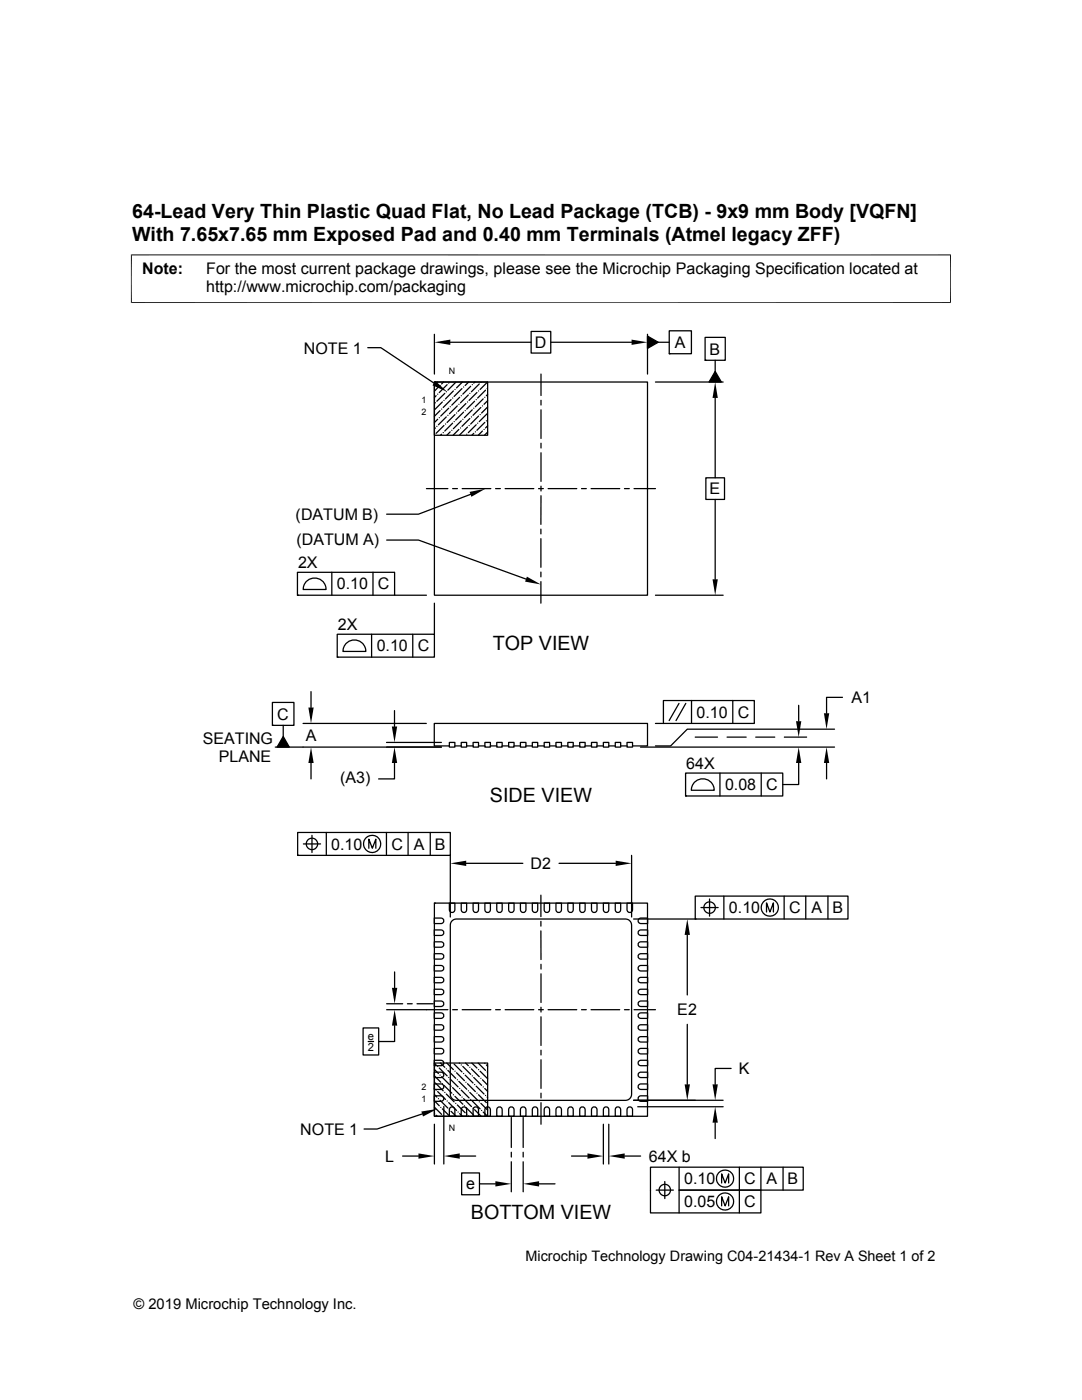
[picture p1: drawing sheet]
<svg xmlns="http://www.w3.org/2000/svg" width="216mm" height="279mm" viewBox="0 0 216 279" stroke-linecap="round" stroke-linejoin="round" font-family="sans-serif">
<g fill="none" stroke="#000" stroke-width=".25">
<path d="M73.4 69.4h2.6l10.6 7.1M86.7 76.2h10.6v10.7h-10.6zM86.7 76.2h42.5v42.6h-42.5zM86.7 76.2h.1M86.7 66.7v8M87 79l-.3 .3M87.2 76.2l-.5 .6M87.3 78.7h.1M87.5 77.2l-.8 .9M87.8 76.9h.1M88.5 76.2l-.4 .4M88.6 79.9h.1"/>
<path d="M88.8 78.5l-1.6 1.6M89 78.2h.1M89.2 76.8l-1.5 1.5M89.5 76.5h.1M89.9 68.3h16.1M90 79.8l-1.6 1.5M90.3 79.4h.1M90.5 78l-1.6 1.6M90.8 77.7h.1M90.9 76.3l-1.5 1.6M91.7 79.3l-1.6 1.6M92 79h.1"/>
<path d="M92.2 77.6l-1.6 1.5M92.3 76.2l-1.2 1.2M92.5 77.2h.1M93.5 78.8l-1.6 1.6M93.5 76.2l-.7 .7M93.7 78.5h.1M93.9 77.1l-1.5 1.6M94.2 76.8h.1M94.8 76.2l-.3 .3M95 79.8h.1M95.2 78.3l-1.6 1.6M95.5 78h.1"/>
<path d="M95.6 76.6l-1.5 1.6M95.9 76.3h.1M96.4 79.6l-1.6 1.6M96.7 79.3h.1M96.9 77.9l-1.6 1.5M97.2 77.6h.1M97.3 76.2l-1.5 1.5M97.3 80l-.7 .7M97.3 78.7l-.3 .3M106 66.1h3.9v4.4h-3.9zM107.9 74.7v4.2M107.9 79.9v.9"/>
<path d="M109.9 68.3h16.1M129.2 67.1l2.1 1.2-2.1 1.2zM129.2 66.7v8M130.8 76.2h13.5M131.3 68.3h2.2M133.5 66h4.5v4.6h-4.5zM133.5 70.6h.1M140.7 67.3h4v4.6h-4zM140.7 71.9h.1M142.7 79.4v16M142.7 74.1l1.2 2.1h-2.4zM142.7 71.9v2.2"/>
<path d="M85.1 97.5h4.3M86.7 86.8h.1M86.9 85.4l-.2 .2M86.9 80.4h.1M87.2 85.1h.1M87.3 83.7l-.6 .6M87.7 83.4h.1M87.8 82l-1.1 1.1M88.1 86.7l-.2 .2M88.1 81.6h.1M88.3 80.2l-1.6 1.6M88.4 86.3h.1"/>
<path d="M88.6 84.9l-1.6 1.6M88.9 84.6h.1M89 83.2l-1.5 1.6M89.4 82.9h.1M89.5 81.5l-1.6 1.5M89.8 86.2l-.6 .7M89.8 81.2h.1M90.1 85.9h.1M90.3 84.5l-1.5 1.5M90.3 97.5h1M90.6 84.1h.1M90.8 82.7l-1.6 1.6"/>
<path d="M91.1 82.4h.1M91.2 81l-1.5 1.6M91.6 85.7l-1.2 1.2M91.6 80.7h.1M91.9 85.4h.1M92 84l-1.5 1.6M92.2 97.5h5.7M92.4 83.7h.1M92.5 82.3l-1.6 1.5M92.8 82h.1M93 80.5l-1.6 1.6M93.1 86.7h.1"/>
<path d="M93.3 85.2l-1.6 1.6M93.3 80.2h.1M93.6 84.9h.1M93.7 83.5l-1.5 1.6M93.9 98.7l-10.4 3.9h-6.3M94.1 83.2h.1M94.2 81.8l-1.5 1.6M94.5 86.5l-.4 .4M94.5 81.5h.1M94.7 80.1l-1.6 1.5M94.8 86.2h.1M95 84.8l-1.5 1.5"/>
<path d="M95.3 84.5h.1M95.5 83l-1.6 1.6M95.8 82.7h.1M95.9 81.3l-1.5 1.6M96.3 86l-.9 .9M96.3 81h.1M96.6 85.7h.1M96.7 84.3l-1.5 1.6M97 84h.1M97.2 82.6l-1.6 1.5M97.3 86.2l-.6 .7M97.3 85l-.4 .4"/>
<path d="M97.3 81.2l-1.2 1.2M98.9 97.5h.9M100.8 97.5h5.7M107.5 97.5h.9M107.9 81.8v5.7M107.9 88.5v.9M107.9 90.4v5.7M107.9 97v1M107.9 98.9v5.7M109.4 97.5h5.7M116 97.5h1M117.9 97.5h5.8"/>
<path d="M124.6 97.5h1M126.5 97.5h4.3M140.8 95.4h3.8v4.3h-3.8zM142.7 99.7v15.9M59.4 114.2h19.3v4.6h-19.3zM59.4 118.8h.1M61.2 115.9a2.3 2.3 0 0 1 2.5-.3 2.3 2.3 0 0 1 1.4 2h-4.6l.3-1.1zM66.2 114.2v4.6M74.4 114.2v4.6M77.2 107.8h6.3l21.5 7.8M78.7 118.8h6.4M107.9 105.6v1"/>
<path d="M107.9 107.5v5.7M107.9 114.2v.9M107.9 116.1v4.3M130.8 118.8h13.5M62.1 138v3.2M67.3 126.6h19.4v4.5h-19.4zM67.3 131.1h.1M69.2 128.3a2.29 2.29 0 0 1 2.5-.4 2.29 2.29 0 0 1 1.3 2.1h-4.6l.4-1.2zM74.1 126.6v4.5M82.4 126.6v4.5M86.7 120.4v6.2M132.4 139.8h18.1v4.6h-18.1z"/>
<path d="M138 139.8v4.6M146.2 139.8v4.6M168.1 139.2h-3.2v3.1M54.4 140.2h4.3v4.6h-4.3zM54.4 144.8h.1M56.5 144.8v2.2M56.5 147l1.2 2.1h-2.4zM60.5 144.4h24.6M62.1 152.3v3.1M77.1 148.2h11M78.7 152.3v3.1h-3.2M78.7 141.8v3.2"/>
<path d="M88.1 149.1h-33.2M89.7 148.2h1.1v.9h-1.1zM89.7 148.9h-3v-4.5h42.5v4.5h-3M90.8 148.9h1.2zM92 148.2h1.1v.9h-1.1zM93.1 148.9h1.3zM94.4 148.2h1.1v.9h-1.1zM95.5 148.9h1.3zM96.8 148.2h1.1v.9h-1.1zM97.9 148.9h1.2zM99.1 148.2h1.1v.9h-1.1zM100.2 148.9h1.3z"/>
<path d="M101.5 148.2h1.1v.9h-1.1zM102.6 148.9h1.2zM103.8 148.2h1.1v.9h-1.1zM104.9 148.9h1.3zM106.2 148.2h1.1v.9h-1.1zM107.3 148.9h1.3zM108.6 148.2h1.1v.9h-1.1zM109.7 148.9h1.2zM110.9 148.2h1.1v.9h-1.1zM112 148.9h1.3zM113.3 148.2h1.1v.9h-1.1zM114.4 148.9h1.3z"/>
<path d="M115.7 148.2h1.1v.9h-1.1zM116.8 148.9h1.2zM118 148.2h1.1v.9h-1.1zM119.1 148.9h1.3zM120.4 148.2h1.1v.9h-1.1zM121.5 148.9h1.3zM122.8 148.2h1v.9h-1zM123.8 148.9h1.3zM125.1 148.2h1.1v.9h-1.1zM127.8 149.1h38.7M130.8 144.4h1.6M135.5 140.4l-2 3.4"/>
<path d="M136.8 154.3h19.4v4.6h-19.4zM136.8 158.9h.1M136.8 140.4l-1.9 3.4M138.7 156a2.29 2.29 0 0 1 2.5-.4 2.29 2.29 0 0 1 1.3 2.1h-4.6l.4-1.2zM138.7 147.1h4.5M143.7 154.3v4.6M145.1 147.1h3.8M150.8 147.1h3.8M151.9 154.3v4.6M156.5 147.1h4.5M159.4 152.3v4.3h-3.2M159.4 140.8v3.1"/>
<path d="M164.9 152.3v3.1M166.5 145.5h-29.4l-3.3 3.4h-3M59.4 166.1h30.5v4.6h-30.5zM59.4 170.7h.1M60.5 168.4h3.5M62.3 166.7v3.4M65.1 166.1v4.6M73.6 169.3v-1.8l.7 1.8 .7-1.8v1.8M77.1 166.1v4.6M81.4 166.1v4.6M85.9 166.1v4.6M89.9 170.7v12.3"/>
<path d="M93 172.3h11.3M107.9 178.6v4.3M111.5 172.3h11.4M126 170.7v12.3M138.7 178.8h30.5v4.6h-30.5zM141.6 179.4v3.4M144.4 178.8v4.6M156.5 178.8v4.6M160.8 178.8v4.6M165.2 178.8v4.6M78.7 194v3.1M86.7 183.2h1.3l.4 .2 .1 .5-.1 .3-.4 .1h-1.3z"/>
<path d="M86.7 185.6h1.3l.4 .1 .1 .6-.1 .3-.4 .1h-1.3zM86.7 188l1.7 .1 .1 .6-.1 .2-.4 .1h-1.3zM86.7 190.3l1.7 .2 .1 .5-.1 .3-.4 .1h-1.3zM86.7 192.7h1.3l.4 .1 .1 .6-.1 .2-.4 .2h-1.3zM86.7 195.1h1.3l.4 .1 .1 .5-.1 .3-.4 .1h-1.3zM86.7 197.4l1.7 .1 .1 .6-.1 .3-.4 .1h-1.3zM86.7 199.8h1.3l.4 .1 .1 .6-.1 .2-.4 .2h-1.3zM86.7 180.2h42.5v42.6h-42.5zM86.7 180.2h.1M89.7 180.2h1.1v1.4l-.2 .3-.2 .2-.6-.2-.1-.3zM90.2 183.8l.8-.4h33.8a1.23 1.23 0 0 1 1.2 1.2v33.8a1.23 1.23 0 0 1-1.2 1.2h-33.8a1.23 1.23 0 0 1-1.1-1.2v-33.8zM92 180.2h1.1v1.4l-.1 .3-.3 .2-.5-.2-.2-.3z"/>
<path d="M94.4 180.2h1.1v1.4l-.1 .3-.3 .2-.6-.2zM96.8 180.2h1.1v1.4l-.2 .3-.2 .2-.6-.2-.1-.3zM99.1 180.2h1.1v1.4l-.1 .3-.3 .2-.5-.2-.2-.3zM101.5 180.2h1.1v1.4l-.2 .3-.2 .2-.6-.2zM103.8 180.2h1.1v1.4l-.1 .3-.3 .2-.5-.2-.2-.3zM106.2 180.2h1.1v1.4l-.1 .3-.3 .2-.6-.2-.1-.3zM107.9 185.8v5.7M107.9 183.9v.9M107.9 192.4v1M107.9 194.4v5.7M108.6 180.2h1.1v1.4l-.2 .3-.2 .2-.6-.2zM110.9 180.2h1.1v1.4l-.1 .3-.3 .2-.5-.2-.2-.3z"/>
<path d="M113.3 180.2h1.1v1.4l-.1 .3-.3 .2-.6-.2-.1-.3zM115.7 180.2h1.1v1.4l-.2 .3-.2 .2-.6-.2zM118 180.2h1.1v1.4l-.1 .3-.3 .2-.5-.2-.2-.3zM120.4 180.2h1.1v1.4l-.1 .3-.3 .2-.6-.2-.1-.3zM122.8 180.2h1v1.4l-.1 .3-.2 .2-.6-.2zM125.1 180.2h1.1v1.4l-.1 .3-.3 .2-.6-.2-.1-.3zM126.4 183.4h12.3M127.5 190.5l1.7-.2v1.1h-1.3l-.4-.1-.2-.6zM127.5 199.9l.4-.1h1.3v1.1h-1.3l-.4-.2-.2-.5zM127.5 192.8l.4-.1h1.3v1.1h-1.3l-.4-.2-.2-.5zM127.5 185.7l.4-.1h1.3v1.1h-1.3l-.4-.1-.2-.6zM127.5 183.4l.4-.2h1.3v1.1h-1.3l-.4-.1-.2-.6z"/>
<path d="M127.5 197.5l1.7-.1v1.1l-1.7-.1-.2-.6zM127.5 188.1l1.7-.1v1l-1.7-.1-.2-.2zM127.5 195.2l.4-.1h1.3v1l-1.7-.1-.2-.3zM137.1 186.6v12M138.7 183.4h.1M139.9 181.1h3.4M153 182v-1.8l.6 1.8 .7-1.8v1.8M72.5 205.1h3.1v5.4h-3.1zM73.5 207.9h1M77.2 200.3h3.1M77.2 201.5h12.2M78.7 204.7v3.2h-3.1"/>
<path d="M81.3 200.3h1M83.2 200.3h3.2M86.7 202.1h1.3l.4 .2 .1 .5-.1 .3-.4 .1h-1.3zM86.7 204.5l1.7 .1 .1 .6-.1 .3-.4 .1h-1.3zM86.7 206.9l1.7 .1 .1 .6-.1 .2-.4 .2h-1.3zM86.7 209.2h1.3l.4 .2 .1 .5-.1 .3-.4 .1h-1.3zM86.7 211.6h1.3l.4 .1 .1 .6-.1 .3-.4 .1h-1.3zM86.7 214l1.7 .1 .1 .6-.1 .2-.4 .2h-1.3zM86.7 216.3h1.3l.4 .2 .1 .5-.1 .3-.4 .1h-1.3zM86.7 218.7h1.3l.4 .1 .1 .6-.1 .3-.4 .1h-1.3zM86.7 219.7l1 1M86.7 218.4l.5 .5"/>
<path d="M86.7 217.2h.1M86.7 214.7l1.2 1.3M86.7 213.4l.8 .8M86.7 212.2l.3 .3M86.7 212.2h10.6v10.6h-10.6zM86.9 216.1l1.5 1.6M87 217.6h.1M87.3 217.8l1.6 1.6M87.3 212.8h.1M87.5 219.3h.1M87.7 213.1l1.5 1.6M87.8 219.6l1.6 1.5"/>
<path d="M87.8 214.6h.1M87.9 212.2l.9 .8M88.1 214.9l1.6 1.5M88.3 216.3h.1M88.6 216.6l1.5 1.6M88.8 218h.1M89 218.3l1.6 1.6M89 213.3h.1M89.2 212.2l1.3 1.3M89.2 219.7h.1M89.4 213.6l1.5 1.6M89.5 215h.1"/>
<path d="M89.8 215.3l1.6 1.6M90 216.8h.1M90.3 217.1l1.6 1.5M90.3 201.5h1M90.5 218.5h.1M90.6 212.4l1.6 1.5M90.8 218.8l1.6 1.6M90.8 213.8h.1M91.1 214.1l1.6 1.6M91.2 215.5h.1M91.6 215.8l1.5 1.6M91.7 212.2h.1"/>
<path d="M91.7 217.2h.1M92 217.6l1.6 1.5M92 212.5h.1M92.2 218.9h.1M92.2 201.5h5.7M92.4 212.8l1.5 1.6M92.5 219.3l1.6 1.5M92.5 214.2h.1M92.8 214.6l1.6 1.5M92.9 212.2l.6 .5M93 216h.1M93.3 216.3l1.5 1.5"/>
<path d="M93.5 217.7h.1M93.7 218l1.6 1.6M93.7 213h.1M93.9 219.4h.1M94.1 213.3l1.5 1.6M94.1 212.2l1.1 .9M94.2 219.7l1.6 1.6M94.2 214.7h.1M94.5 215l1.6 1.6M94.7 216.4h.1M95 216.8l1.6 1.5M95.2 218.2h.1"/>
<path d="M95.4 212.2l1.5 1.4M95.5 218.5l1.5 1.5M95.5 213.5h.1M95.6 219.9h.1M95.8 213.8l1.5 1.5M95.9 215.2h.1M96.3 215.5l1 1.1M96.4 216.9h.1M96.7 217.2l.6 .6M96.7 212.2h.1M96.9 218.6h.1M97 212.5l.3 .3"/>
<path d="M97.2 218.9l.1 .2M97.2 213.9h.1M98.9 201.5h.9M100.8 201.5h5.7M107.5 201.5h.9M107.9 201v1M107.9 202.9v5.7M107.9 209.6v.9M107.9 211.5v5.7M107.9 218.2v.9M109.4 201.5h5.7M116 201.5h1"/>
<path d="M117.9 201.5h5.8M124.6 201.5h1M126.4 219.6h17.9M126.5 201.5h4.3M127.5 207l1.7-.1v1.1h-1.3l-.4-.2-.2-.5zM127.5 218.8l.4-.1h1.3v1.1h-1.3l-.4-.1-.2-.6zM127.5 216.5l.4-.2h1.3v1.1h-1.3l-.4-.1-.2-.6zM127.5 209.4l.4-.2h1.3v1.1h-1.3l-.4-.1-.2-.6zM127.5 202.3l.4-.2h1.3v1.1h-1.3l-.4-.1-.2-.6zM127.5 214.1l1.7-.1v1.1l-1.7-.2-.2-.5zM127.5 204.6l1.7-.1v1.1l-1.7-.1-.2-.3zM127.5 211.7l.4-.1h1.3v1.1l-1.7-.1-.2-.3z"/>
<path d="M137.1 204.4v12M145.9 213.2h-3.2v3.2M80.3 230.7h3.2M84.2 222.3l-9 3h-2.6M86.7 221l1.4 1.4M86.7 224.4v7.9M86.7 222.2h.1M87 222.6l.2 .2M87.9 221h.1M88.3 221.3l1.4 1.5M88.4 222.7h.1M88.6 220.8v11.5"/>
<path d="M89.5 220l1.6 1.6M89.7 221.5h.1M89.8 221.1l.6-.2 .2 .2 .2 .3v1.4h-1.1v-1.4zM90 221.8l1 1M90.9 220.2h.1M91.2 220.5l1.6 1.6M91.4 221.9h.1M91.7 222.2l.6 .6M91.7 230.7h3.2M92.1 234.1h3.6v4.3h-3.6zM92.2 221.1l.5-.2 .3 .2 .1 1.7h-1.1v-1.4zM92.7 220.7h.1"/>
<path d="M93 221l1.5 1.6M93.1 222.4h.1M93.5 222.7v.1M94.4 221.1h.1M94.5 221.1l.3-.2 .6 .2 .1 .3v1.4h-1.1zM94.7 221.5l1.3 1.3M95.7 236.3h3.1M95.9 220.2l1.4 1.4M96.1 221.6h.1M96.4 221.9l.9 .9M96.9 221.1l.6-.2 .2 .2 .2 .3v1.4h-1.1v-1.4zM99.3 221.1l.5-.2 .3 .2 .1 1.7h-1.1v-1.4z"/>
<path d="M101.6 221.1l.3-.2 .5 .2 .2 .3v1.4h-1.1zM102 223v6M102 230v.9M102 231.9v5.9M104 221.1l.5-.2 .3 .2 .1 .3v1.4h-1.1v-1.4zM104.4 223v6M104.4 230v.9M104.4 231.9v5.9M106.3 221.1l.6-.2 .3 .2 .1 1.7h-1.1v-1.4zM107.6 236.3h3.1M107.9 220.1v4.3M108.7 221.1l.3-.2 .5 .2 .2 .3v1.4h-1.1z"/>
<path d="M111.1 221.1l.5-.2 .3 .2 .1 .3v1.4h-1.1v-1.4zM113.4 221.1l.6-.2 .3 .2 .1 1.7h-1.1v-1.4zM114 230.7h3.2M115.8 221.1l.3-.2 .5 .2 .2 .3v1.4h-1.1zM118.2 221.1l.5-.2 .3 .2 .1 .3v1.4h-1.1v-1.4zM120.4 224.4v7.9M120.5 221.1l.6-.2 .3 .2 .1 1.7h-1.1v-1.4zM121.5 224.4v7.9M122.9 221.1l.3-.2 .5 .2 .1 .3v1.4h-1zM124.7 230.7h3.1M125.2 221.1l.6-.2 .3 .2 .1 .3v1.4h-1.1v-1.4zM127.3 220.9h17"/>
<path d="M130.9 237.5h3.5M132.7 235.8v3.4M135.5 232.9v4.6h16.3v4.6h-22v-9.2h30.5v4.6h-24.8v4.6M142.7 224v3.2M144 236.1v-1.8l.7 1.8 .7-1.8v1.8M147.5 232.9v9.2M151.8 232.9v4.6M156.3 232.9v4.6M144 240.7v-1.9l.7 1.9 .7-1.9v1.9"/>
<circle cx="62.3" cy="168.4" r="1.14"/>
<circle cx="74.3" cy="168.4" r="1.71"/>
<circle cx="141.6" cy="181.1" r="1.14"/>
<circle cx="153.6" cy="181.1" r="1.71"/>
<circle cx="132.7" cy="237.5" r="1.14"/>
<circle cx="144.7" cy="239.8" r="1.71"/>
<circle cx="144.7" cy="235.2" r="1.71"/>
</g>
<g fill="#000">
<path d="M86.9 76l2.3 2.2-2.9-1.3zM86.7 68.3l3.2-.5v1zM126 67.8l3.2 .5-3.2 .5zM129.2 67.1l2.1 1.2-2.1 1.2zM142.7 76.2l.5 3.2h-1zM142.7 74.1l1.2 2.1h-2.4zM93.7 98.2l3.2-.7-2.8 1.6zM105.1 115.1l2.8 1.5-3.1-.5zM142.2 115.6h1l-.5 3.2zM56.5 147l1.2 2.1h-2.4zM61.5 141.2h1.1l-.5 3.2zM62.1 149.1l.5 3.2h-1.1z"/>
<path d="M78.2 145h1l-.5 3.2zM78.7 149.1l.5 3.2h-1zM159.4 149.1l.5 3.2h-1.1zM158.8 143.9h1.1l-.5 3.2zM164.9 149.1l.6 3.2h-1.1zM164.4 142.3h1.1l-.6 3.2zM89.9 172.3l3.1-.5v1zM122.9 171.8l3.1 .5-3.1 .5zM78.2 197.1h1.1l-.6 3.2zM137.1 183.4l.6 3.2h-1.1zM78.7 201.5l.6 3.2h-1.1zM136.6 216.4h1.1l-.6 3.2z"/>
<path d="M142.2 216.4h1l-.5 3.2zM83.5 230.2l3.2 .5-3.2 .5zM84.1 221.8l3.1-.5-2.8 1.5zM88.6 230.7l3.1-.5v1zM98.8 235.7l3.2 .6-3.2 .5zM104.4 236.3l3.2-.6v1.1zM117.2 230.2l3.2 .5-3.2 .5zM121.5 230.7l3.2-.5v1zM142.7 220.9l.5 3.1h-1z"/>
</g>
<path d="M26.1 50.9h163.7M26.2 50.8v9.7M189.7 50.8v9.7M26.1 60.4h163.7" fill="none" stroke="#000" stroke-width=".2"/>
<g font-size="3.9">
<text x="26.4" y="43.5">64-Lead Very Thin Plastic Quad Flat, No Lead Package (TCB) - 9x9 mm Body [VQFN]</text>
<text x="26.4" y="48">With 7.65x7.65 mm Exposed Pad and 0.40 mm Terminals (Atmel legacy ZFF)</text>
<text x="98.3" y="129.7">TOP VIEW</text>
<text x="97.8" y="160">SIDE VIEW</text>
<text x="93.9" y="243.2">BOTTOM VIEW</text>
</g>
<g font-size="3.2">
<text x="28.4" y="54.6">Note:</text>
<text x="41.1" y="58.3">http://www.microchip.com/packaging</text>
<text x="41.1" y="54.6">For the most current package drawings, please see the Microchip Packaging Specification located at</text>
<text x="60.6" y="70.5">NOTE 1</text>
<text x="106.7" y="69.4">D</text>
<text x="134.7" y="69.4">A</text>
<text x="141.6" y="70.8">B</text>
<text x="141.6" y="98.7">E</text>
<text x="59" y="103.8">(DATUM B)</text>
<text x="59.1" y="108.9">(DATUM A)</text>
<text x="59.5" y="113.4">2X</text>
<text x="67.2" y="117.6">0.10</text>
<text x="75.4" y="117.6">C</text>
<text x="67.4" y="125.8">2X</text>
<text x="75.2" y="130">0.10</text>
<text x="83.4" y="130">C</text>
<text x="55.3" y="143.6">C</text>
<text x="139" y="143.2">0.10</text>
<text x="147.2" y="143.2">C</text>
<text x="169.9" y="140.3">A1</text>
<text x="40.4" y="148.4">SEATING</text>
<text x="61" y="147.9">A</text>
<text x="43.6" y="152.1">PLANE</text>
<text x="136.9" y="153.5">64X</text>
<text x="67.9" y="156.3">(A3)</text>
<text x="144.7" y="157.7">0.08</text>
<text x="152.9" y="157.7">C</text>
<text x="66.1" y="169.6">0.10</text>
<text x="78.1" y="169.6">C</text>
<text x="82.6" y="169.6">A</text>
<text x="86.8" y="169.6">B</text>
<text x="105.9" y="173.4">D2</text>
<text x="145.5" y="182.3">0.10</text>
<text x="157.5" y="182.3">C</text>
<text x="161.9" y="182.3">A</text>
<text x="166.1" y="182.3">B</text>
<text x="135.1" y="202.6">E2</text>
<text x="147.4" y="214.4">K</text>
<text x="59.9" y="226.5">NOTE 1</text>
<text x="76.9" y="231.9">L</text>
<text x="129.5" y="231.8">64X b</text>
<text x="93" y="237.4">e</text>
<text x="136.5" y="236.4">0.10</text>
<text x="148.5" y="236.4">C</text>
<text x="153" y="236.4">A</text>
<text x="157.2" y="236.4">B</text>
<text x="136.5" y="240.9">0.05</text>
<text x="148.5" y="240.9">C</text>
</g>
<g font-size="2.9">
<text x="104.8" y="251.7">Microchip Technology Drawing C04-21434-1 Rev A Sheet 1 of 2</text>
<text x="26.6" y="261.3">© 2019 Microchip Technology Inc.</text>
</g>
<g font-size="2.2">
<text x="73.4" y="207.6">e</text>
<text x="73.4" y="209.7">2</text>
</g>
<g font-size="1.8">
<text x="89.6" y="74.7">N</text>
<text x="84.1" y="80.4">1</text>
<text x="84.1" y="82.8">2</text>
<text x="84.1" y="219.9">1</text>
<text x="84.1" y="217.5">2</text>
<text x="89.6" y="225.6">N</text>
</g>
</svg>
